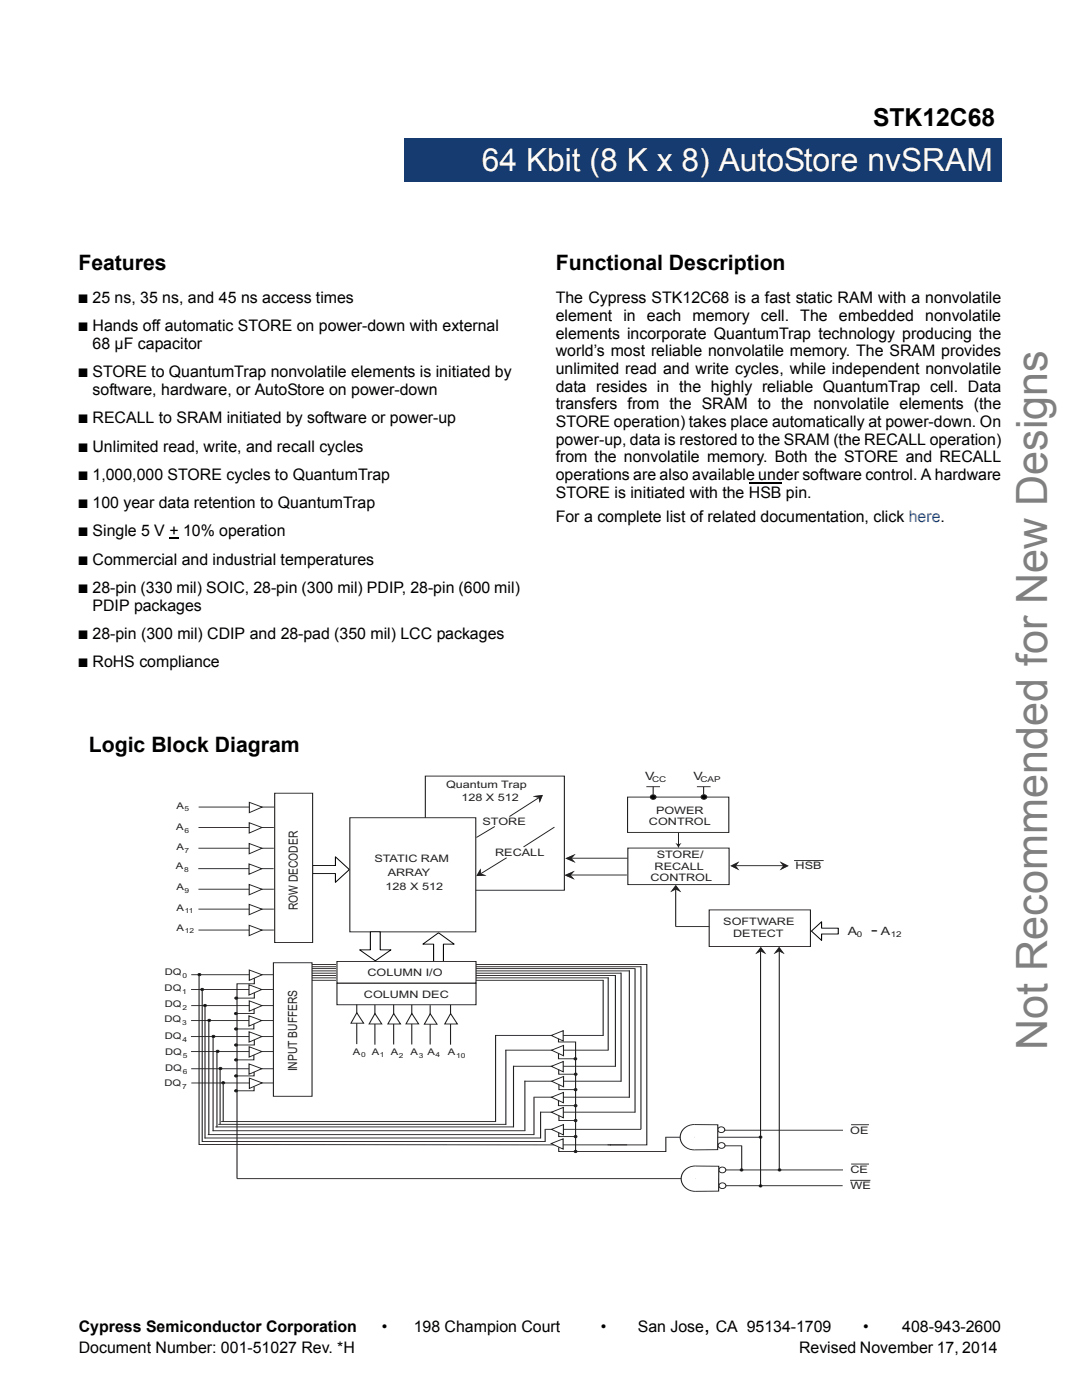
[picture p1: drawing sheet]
<svg xmlns="http://www.w3.org/2000/svg" width="216mm" height="279mm" viewBox="0 0 216 279" stroke-linecap="round" stroke-linejoin="round" font-family="sans-serif">
<path d="M80.7 27.6h119.2v8.6h-119.2z" fill="#163b71"/>
<path d="M80.6 36.2h119.3M80.7 27.5v8.7M80.7 27.6h119.3M199.9 27.6v8.7" fill="none" stroke="#163b71" stroke-width=".2"/>
<path d="M33.8 107.3h1.8v.2h-1.8z" fill="#000"/>
<path d="M149.4 96.3h6.6" fill="none" stroke="#000" stroke-width=".23"/>
<g fill="#fff">
<path d="M27.6 151.8h154.5v92h-154.5z"/>
<path d="M84.9 154.9h27.7v22.8h-27.7z"/>
</g>
<path d="M84.9 154.9h27.7v22.8h-27.7z" fill="none" stroke="#231f20" stroke-width=".2"/>
<path d="M62.4 172.7h4.5v-1.7l2.8 2.5-2.8 2.6v-1.8h-4.5z" fill-rule="evenodd" fill="#fff"/>
<path d="M62.4 172.7h4.5v-1.7l2.8 2.5-2.8 2.6v-1.8h-4.5z" fill="none" stroke="#030505" stroke-width=".2"/>
<path d="M39.6 161.1h15.1" fill="none" stroke="#231f20" stroke-width=".2"/>
<path d="M49.8 160.1l2.5 1-2.5 1.1z" fill="#fff"/>
<path d="M39.6 165.1h15M49.8 160.1l2.5 1-2.5 1.1z" fill="none" stroke="#231f20" stroke-width=".2"/>
<path d="M49.7 164.2l2.6 .9-2.6 1.2z" fill="#fff"/>
<path d="M39.6 169.3h15M49.7 164.2l2.6 .9-2.6 1.2z" fill="none" stroke="#231f20" stroke-width=".2"/>
<path d="M49.7 168.3l2.6 1-2.6 1.1z" fill="#fff"/>
<path d="M39.6 173.4h15M49.7 168.3l2.6 1-2.6 1.1z" fill="none" stroke="#231f20" stroke-width=".2"/>
<path d="M49.7 172.4l2.5 1-2.5 1.1z" fill="#fff"/>
<path d="M39.6 177.5h15M49.7 172.4l2.5 1-2.5 1.1z" fill="none" stroke="#231f20" stroke-width=".2"/>
<path d="M49.7 176.5l2.6 1-2.6 1.1z" fill="#fff"/>
<path d="M49.7 176.5l2.6 1-2.6 1.1zM39.6 181.4h15" fill="none" stroke="#231f20" stroke-width=".2"/>
<path d="M49.7 180.5l2.6 .9-2.6 1.1z" fill="#fff"/>
<path d="M39.6 185.6h15M49.7 180.5l2.6 .9-2.6 1.1z" fill="none" stroke="#231f20" stroke-width=".2"/>
<path d="M49.7 184.7l2.6 .9-2.6 1.1z" fill="#fff"/>
<path d="M49.7 184.7l2.6 .9-2.6 1.1z" fill="none" stroke="#231f20" stroke-width=".2"/>
<path d="M54.8 158.3h7.6v29.8h-7.6z" fill="#fff"/>
<path d="M54.8 158.3h7.6v29.8h-7.6z" fill="none" stroke="#231f20" stroke-width=".2"/>
<path d="M69.8 163.2h25.1v22.8h-25.1z" fill="#fff"/>
<path d="M69.8 163.2h25.1v22.8h-25.1z" fill="none" stroke="#231f20" stroke-width=".2"/>
<path d="M84.4 188.4l3.1-2.2 3.1 2.2h-2.1v3.8h-2v-3.8z" fill-rule="evenodd" fill="#fff"/>
<path d="M84.4 188.4l3.1-2.2 3.1 2.2h-2.1v3.8h-2v-3.8z" fill="none" stroke="#030505" stroke-width=".2"/>
<path d="M73.9 186h2v3.6h2.1l-3.1 2.2-3.1-2.2h2.1z" fill-rule="evenodd" fill="#fff"/>
<path d="M73.9 186h2v3.6h2.1l-3.1 2.2-3.1-2.2h2.1z" fill="none" stroke="#030505" stroke-width=".2"/>
<path d="M67.2 196.2h27.8v4.3h-27.8z" fill="#fff"/>
<path d="M67.2 196.2h27.8v4.3h-27.8zM71.2 200.5v7.9" fill="none" stroke="#231f20" stroke-width=".2"/>
<path d="M71.2 202.1l1.4 2.1h-2.6z" fill="#fff"/>
<path d="M71.2 202.1l1.4 2.1h-2.6zM74.8 200.5v8" fill="none" stroke="#231f20" stroke-width=".2"/>
<path d="M74.8 202.3l1.4 2.1h-2.5z" fill="#fff"/>
<path d="M74.8 202.3l1.4 2.1h-2.5zM78.5 200.5v7.9" fill="none" stroke="#231f20" stroke-width=".2"/>
<path d="M78.6 202.3l1.3 2.1h-2.5z" fill="#fff"/>
<path d="M78.6 202.3l1.3 2.1h-2.5zM82.2 200.5v7.9" fill="none" stroke="#231f20" stroke-width=".2"/>
<path d="M82.2 202.3l1.3 2h-2.5z" fill="#fff"/>
<path d="M82.2 202.3l1.3 2h-2.5zM85.8 200.6v7.9" fill="none" stroke="#231f20" stroke-width=".2"/>
<path d="M85.8 202.3l1.4 2.1h-2.5z" fill="#fff"/>
<path d="M85.8 202.3l1.4 2.1h-2.5zM89.9 200.5v8" fill="none" stroke="#231f20" stroke-width=".2"/>
<path d="M89.9 202.3l1.4 2.1h-2.6z" fill="#fff"/>
<path d="M125.2 159.1h20.2v7h-20.2zM125.3 169.3h20.2v7.2h-20.2zM89.9 202.3l1.4 2.1h-2.6z" fill="none" stroke="#231f20" stroke-width=".2"/>
<circle cx="130.4" cy="159.1" r=".51" fill="#030606"/>
<circle cx="130.4" cy="159.1" r=".51" fill="none" stroke="#231f20" stroke-width=".2"/>
<circle cx="140.5" cy="159.1" r=".51" fill="#030606"/>
<g fill="none" stroke="#231f20" stroke-width=".2">
<path d="M129 157h2.7M130.3 157v1.5M139.1 157h2.7M140.4 157v1.6"/>
<circle cx="140.5" cy="159.1" r=".51"/>
</g>
<path d="M135.3 166.2h.2v2.3l.5-.2-.6 1-.6-1 .5 .2z" fill="#231f20"/>
<path d="M38.2 194.5h16.5" fill="none" stroke="#231f20" stroke-width=".2"/>
<path d="M49.7 193.6l2.6 .9-2.6 1.1z" fill="#fff"/>
<path d="M38.1 197.5h16.5M49.7 193.6l2.6 .9-2.6 1.1z" fill="none" stroke="#231f20" stroke-width=".2"/>
<path d="M49.7 196.5l2.5 1-2.5 1.1z" fill="#fff"/>
<path d="M49.7 196.5l2.5 1-2.5 1.1zM38.2 200.7h16.5" fill="none" stroke="#231f20" stroke-width=".2"/>
<path d="M49.7 199.7l2.6 1-2.6 1.1z" fill="#fff"/>
<path d="M49.7 199.7l2.6 1-2.6 1.1zM38.1 203.7h16.5" fill="none" stroke="#231f20" stroke-width=".2"/>
<path d="M49.7 202.7l2.5 1-2.5 1.1z" fill="#fff"/>
<path d="M38.1 206.9h16.5M49.7 202.7l2.5 1-2.5 1.1z" fill="none" stroke="#231f20" stroke-width=".2"/>
<path d="M49.7 205.9l2.5 1-2.5 1.1z" fill="#fff"/>
<path d="M38.1 209.9h16.5M49.7 205.9l2.6 1-2.6 1.1z" fill="none" stroke="#231f20" stroke-width=".2"/>
<path d="M49.7 208.9l2.6 1-2.6 1.1z" fill="#fff"/>
<path d="M38.2 213.3h16.4M49.7 208.9l2.6 1-2.6 1.1z" fill="none" stroke="#231f20" stroke-width=".2"/>
<path d="M49.7 212.3l2.5 1-2.5 1.1z" fill="#fff"/>
<path d="M38.2 216.1h16.5M49.7 212.3l2.5 1-2.5 1.1z" fill="none" stroke="#231f20" stroke-width=".2"/>
<path d="M49.8 215.2l2.5 .9-2.5 1.1z" fill="#fff"/>
<path d="M49.8 215.2l2.5 .9-2.5 1.1z" fill="none" stroke="#231f20" stroke-width=".2"/>
<path d="M46.9 199h.4v.4h-.4z" fill="#030606"/>
<path d="M46.9 199h.4v.4h-.4z" fill="none" stroke="#231f20" stroke-width=".2"/>
<path d="M46.9 202.1h.4v.3h-.4z" fill="#030606"/>
<path d="M46.9 202.1h.4v.3h-.4z" fill="none" stroke="#231f20" stroke-width=".2"/>
<path d="M46.9 205.2h.4v.3h-.4z" fill="#030606"/>
<path d="M46.9 205.2h.4v.3h-.4z" fill="none" stroke="#231f20" stroke-width=".2"/>
<path d="M46.9 208.4h.4v.3h-.4z" fill="#030606"/>
<path d="M46.9 208.4h.4v.3h-.4z" fill="none" stroke="#231f20" stroke-width=".2"/>
<path d="M46.9 211.4h.4v.3h-.4z" fill="#030606"/>
<path d="M46.9 211.4h.4v.3h-.4z" fill="none" stroke="#231f20" stroke-width=".2"/>
<path d="M46.9 214.6h.4v.3h-.4z" fill="#030606"/>
<path d="M50.7 198.2v1h-3.6M50.7 195.2v1.1h-3.4v38.9M46.9 214.6h.4v.3h-.4zM50.7 204.4v1h-3.6M50.7 210.5v1h-3.6M50.7 213.9v.8h-3.6M50.7 201.3v1h-3.6M50.7 207.5v1.1h-3.6" fill="none" stroke="#231f20" stroke-width=".2"/>
<path d="M46.9 217.5h.4v.4h-.4z" fill="#030606"/>
<path d="M46.9 217.5h.4v.4h-.4zM50.7 216.8v.9h-3.6" fill="none" stroke="#231f20" stroke-width=".2"/>
<path d="M39.6 194.3h.4v.4h-.4z" fill="#030606"/>
<path d="M39.6 194.3h.4v.4h-.4z" fill="none" stroke="#231f20" stroke-width=".2"/>
<path d="M40.1 197.3h.4v.3h-.4z" fill="#030606"/>
<path d="M40.1 197.3h.4v.3h-.4z" fill="none" stroke="#231f20" stroke-width=".2"/>
<path d="M40.7 200.5h.4v.3h-.4z" fill="#030606"/>
<path d="M40.7 200.5h.4v.3h-.4z" fill="none" stroke="#231f20" stroke-width=".2"/>
<path d="M41.5 203.5h.4v.3h-.4z" fill="#030606"/>
<path d="M41.6 203.5h.3v.3h-.3z" fill="none" stroke="#231f20" stroke-width=".2"/>
<path d="M42.4 206.7h.4v.3h-.4z" fill="#030606"/>
<path d="M42.4 206.7h.4v.3h-.4z" fill="none" stroke="#231f20" stroke-width=".2"/>
<path d="M43.2 209.7h.4v.3h-.4z" fill="#030606"/>
<path d="M43.2 209.7h.4v.3h-.4z" fill="none" stroke="#231f20" stroke-width=".2"/>
<path d="M43.8 213.1h.4v.3h-.4z" fill="#030606"/>
<path d="M43.8 213.1h.4v.3h-.4z" fill="none" stroke="#231f20" stroke-width=".2"/>
<path d="M44.3 215.9h.4v.4h-.4z" fill="#030606"/>
<path d="M44.3 215.9h.4v.4h-.4zM98.8 206.6h21.6" fill="none" stroke="#231f20" stroke-width=".2"/>
<path d="M110 206.6l2.4-.9v2.1z" fill="#fff"/>
<path d="M100.8 209.6h20.6M110 206.6l2.4-.9v2.1z" fill="none" stroke="#231f20" stroke-width=".2"/>
<path d="M110.1 209.6l2.3-1v2.1z" fill="#fff"/>
<path d="M102.4 212.8h20.5M110.1 209.6l2.3-1v2.1z" fill="none" stroke="#231f20" stroke-width=".2"/>
<path d="M110 212.8l2.4-.9v2z" fill="#fff"/>
<path d="M104.7 215.8h19.3M110 212.8l2.4-.9v2z" fill="none" stroke="#231f20" stroke-width=".2"/>
<path d="M110.1 215.8l2.3-1v2.1z" fill="#fff"/>
<path d="M106.5 219h19.2M110.1 215.8l2.3-1v2.1z" fill="none" stroke="#231f20" stroke-width=".2"/>
<path d="M110 219l2.4-1v2.1z" fill="#fff"/>
<path d="M110 219l2.4-1v2.1zM107.8 222h19" fill="none" stroke="#231f20" stroke-width=".2"/>
<path d="M110 222l2.4-1v2.1z" fill="#fff"/>
<path d="M108.8 225.4h19.1M110 222l2.4-1v2.1z" fill="none" stroke="#231f20" stroke-width=".2"/>
<path d="M110 225.4l2.4-1v2.1z" fill="#fff"/>
<path d="M110 225.4l2.4-1v2.1z" fill="none" stroke="#231f20" stroke-width=".2"/>
<circle cx="114.8" cy="211.3" r=".25" fill="#030606"/>
<circle cx="114.8" cy="211.3" r=".25" fill="none" stroke="#231f20" stroke-width=".2"/>
<circle cx="114.9" cy="214.4" r=".25" fill="#030606"/>
<circle cx="114.9" cy="214.4" r=".25" fill="none" stroke="#231f20" stroke-width=".2"/>
<circle cx="114.8" cy="217.4" r=".25" fill="#030606"/>
<circle cx="114.8" cy="217.4" r=".25" fill="none" stroke="#231f20" stroke-width=".2"/>
<circle cx="114.8" cy="220.6" r=".25" fill="#030606"/>
<circle cx="114.8" cy="220.6" r=".25" fill="none" stroke="#231f20" stroke-width=".2"/>
<circle cx="114.8" cy="223.6" r=".25" fill="#030606"/>
<circle cx="114.8" cy="223.6" r=".25" fill="none" stroke="#231f20" stroke-width=".2"/>
<circle cx="114.8" cy="226.8" r=".25" fill="#030606"/>
<g fill="none" stroke="#231f20" stroke-width=".2">
<path d="M111.4 219.6v1.1h3.5M111.4 207.3v.7h3.5v22M111.4 210.3v1h3.4M111.5 213.4v1h3.4M111.5 216.5v1h3.4M111.5 226v.8h3.4M111.5 222.7v.9h3.4"/>
<circle cx="114.8" cy="226.8" r=".25"/>
</g>
<circle cx="114.8" cy="229.8" r=".25" fill="#030606"/>
<g fill="none" stroke="#231f20" stroke-width=".2">
<path d="M39.7 194.5v33.9l82.2 .1M60.8 192.5h68.3v36h-7.4M111.5 229v.8h3.4"/>
<circle cx="114.8" cy="229.8" r=".25"/>
</g>
<path d="M110 228.2l2.4-.9v2z" fill="#fff"/>
<g fill="none" stroke="#231f20" stroke-width=".2">
<path d="M40.3 197.2v30.7M60.8 194.2h63.1M60.8 195.6h59.6M60.8 195.2h60.7M60.8 194.7h62M60.8 193.8h64.9M60.8 193.3h65.9M60.8 192.9h67.1M120.4 195.6v11.1M121.4 195.1v14.5M122.8 194.6v18.3M123.9 194.1v21.8"/>
<path d="M125.6 193.7v25.3M126.7 193.2v28.8M127.9 192.9v32.5M40.9 200.7v26.5M41.7 203.7v22.8M42.5 207v18.7M43.3 209.9v15.1M43.9 213.2v11.2M44.5 216.1v7.7M98.9 206.6v17.2M100.9 209.5v15M102.5 212.7v12.3"/>
<path d="M104.7 215.7v10M106.6 219v7.5M40.3 227.8h68.6M40.8 227.1h67.1M41.5 226.4h65.1M42.4 225.7h62.4M43 224.9h59.5M43.6 224.4h57.4M44.1 223.8h54.9M107.9 221.9v5.3M108.8 225.3v2.5M110 228.2l2.4-.9v2z"/>
<path d="M121.2 228.5h3.9"/>
</g>
<path d="M67.2 191.9h27.8v4.3h-27.8z" fill="#fff"/>
<path d="M67.2 191.9h27.8v4.3h-27.8z" fill="none" stroke="#231f20" stroke-width=".2"/>
<path d="M54.6 192.1h7.7v26.7h-7.7z" fill="#fff"/>
<path d="M54.6 192.1h7.7v26.7h-7.7zM141.5 181.6h20.2v7.3h-20.2z" fill="none" stroke="#231f20" stroke-width=".2"/>
<path d="M134.8 176.6l1.1 1.5-1.1-.6-1 .6z" fill="#eb2d33"/>
<path d="M134.8 176.6l1.1 1.5-1.1-.6-1 .6z" fill="#231f20"/>
<path d="M134.8 177v7.9" fill="none" stroke="#231f20" stroke-width=".2"/>
<path d="M151.8 189l1.1 1.4-1.1-.5-1.1 .5z" fill="#eb2d33"/>
<path d="M151.8 189l1.1 1.4-1.1-.5-1.1 .5z" fill="#231f20"/>
<path d="M151.8 189.4v47.3" fill="none" stroke="#231f20" stroke-width=".2"/>
<path d="M155.5 189l1.1 1.4-1.1-.5-1.1 .5z" fill="#eb2d33"/>
<path d="M155.5 189l1.1 1.4-1.1-.5-1.1 .5z" fill="#231f20"/>
<path d="M155.5 189.5v43.9" fill="none" stroke="#231f20" stroke-width=".2"/>
<path d="M143.4 225.1a.62 .62 0 0 1 1-.1 .62 .62 0 0 1-.2 1 .61 .61 0 0 1-.8-.2 .61 .61 0 0 1 0-.7z" fill="#fff"/>
<path d="M143.4 225.1a.62 .62 0 0 1 1-.1 .62 .62 0 0 1-.2 1 .61 .61 0 0 1-.8-.2 .61 .61 0 0 1 0-.7z" fill="none" stroke="#231f20" stroke-width=".2"/>
<path d="M143.5 228.2a.62 .62 0 0 1 .9 0 .62 .62 0 0 1-.2 .9 .61 .61 0 0 1-.7-.1 .61 .61 0 0 1 0-.8z" fill="#fff"/>
<path d="M143.5 228.2a.62 .62 0 0 1 .9 0 .62 .62 0 0 1-.2 .9 .61 .61 0 0 1-.7-.1 .61 .61 0 0 1 0-.8z" fill="none" stroke="#231f20" stroke-width=".2"/>
<path d="M143.6 233.1a.62 .62 0 0 1 1 0 .62 .62 0 0 1-.2 .9 .61 .61 0 0 1-.8-.1 .61 .61 0 0 1 0-.8z" fill="#fff"/>
<path d="M143.6 233.1a.62 .62 0 0 1 1 0 .62 .62 0 0 1-.2 .9 .61 .61 0 0 1-.8-.1 .61 .61 0 0 1 0-.8z" fill="none" stroke="#231f20" stroke-width=".2"/>
<path d="M143.6 236.2a.62 .62 0 0 1 1 0 .62 .62 0 0 1-.2 1 .61 .61 0 0 1-.8-.2 .61 .61 0 0 1 0-.8z" fill="#fff"/>
<path d="M47.3 235.2h92.7M132.8 227h19.1M132.9 227v2.8h-18M143.7 236.2a.62 .62 0 0 1 .9 0 .62 .62 0 0 1-.2 1 .61 .61 0 0 1-.8-.2 .61 .61 0 0 1 .1-.8zM144.8 233.5h23.4" fill="none" stroke="#231f20" stroke-width=".2"/>
<circle cx="147.9" cy="233.5" r=".25" fill="#030606"/>
<circle cx="147.9" cy="233.5" r=".25" fill="none" stroke="#231f20" stroke-width=".2"/>
<circle cx="151.7" cy="226.9" r=".25" fill="#030606"/>
<g fill="none" stroke="#231f20" stroke-width=".2">
<path d="M144.7 228.7h3.3M144.8 236.6h23.3"/>
<circle cx="151.7" cy="226.9" r=".25"/>
</g>
<circle cx="151.7" cy="236.7" r=".25" fill="#030606"/>
<g fill="none" stroke="#231f20" stroke-width=".2">
<path d="M144.6 225.6h23.6"/>
<circle cx="151.7" cy="236.7" r=".25"/>
</g>
<circle cx="155.5" cy="233.5" r=".25" fill="#030606"/>
<circle cx="155.5" cy="233.5" r=".25" fill="none" stroke="#231f20" stroke-width=".2"/>
<path d="M145.7 172.8l1.8-.9-.7 .9 .7 .9z" fill="#eb2d33"/>
<path d="M145.7 172.8l1.8-.9-.7 .9 .7 .9z" fill="#231f20"/>
<path d="M155.6 171.9l1.8 .9-1.8 .9 .7-.9z" fill="#eb2d33"/>
<path d="M155.6 171.9l1.8 .9-1.8 .9 .7-.9z" fill="#231f20"/>
<path d="M146.4 172.8h10.2" fill="none" stroke="#231f20" stroke-width=".2"/>
<path d="M161.9 185.8l2-1.8v1.2h3.4v1.2h-3.4v1.3z" fill-rule="evenodd" fill="#fff"/>
<path d="M161.9 185.8l2-1.8v1.2h3.4v1.2h-3.4v1.3z" fill="none" stroke="#030505" stroke-width=".2"/>
<path d="M107.6 159.1l-5.9 3.9M101.1 171.2l-5.6 3.4" fill="none" stroke="#231f20" stroke-width=".2"/>
<path d="M95.9 173.3l.1 1 1.1 .5h-2.1z" fill="#eb2d33"/>
<path d="M95.9 173.3l.1 1 1.1 .5h-2.1z" fill="#231f20"/>
<path d="M106.3 158.9l2-.3-.6 1.7-.2-1.1z" fill="#eb2d33"/>
<path d="M106.3 158.9l2-.3-.6 1.7-.2-1.1z" fill="#231f20"/>
<path d="M98.7 164.9l-3.6 2.2M110.6 165.1l-6.1 3.9M158.4 171.7h5.9M169.6 235.6h4.1M169.8 224.5h3.6M169.8 232.3h3.6" fill="none" stroke="#231f20" stroke-width=".2"/>
<path d="M112.8 171.3l2-.9-.7 .9 .7 .9z" fill="#eb2d33"/>
<path d="M112.8 171.3l2-.9-.7 .9 .7 .9z" fill="#231f20"/>
<path d="M113.6 171.3h11.7" fill="none" stroke="#231f20" stroke-width=".2"/>
<path d="M112.6 174.7l2.1-.9-.8 .9 .8 .9z" fill="#eb2d33"/>
<path d="M112.6 174.7l2.1-.9-.8 .9 .8 .9z" fill="#231f20"/>
<path d="M113.4 174.6h11.7M134.8 184.9h6.7M148 228.6v4.8" fill="none" stroke="#231f20" stroke-width=".2"/>
<path d="M138.5 224.4l4.7 .1v4.9l-4.7 .1z" fill="#fff"/>
<path d="M138.5 224.4l4.7 .1v4.9l-4.7 .1" fill="none" stroke="#231f20" stroke-width=".2"/>
<path d="M136.3 225.4a2.92 2.92 0 0 1 2.2-1v5.1a2.52 2.52 0 0 1-2.4-1.3 2.52 2.52 0 0 1 .2-2.8z" fill="#fff"/>
<path d="M138.5 224.4a2.54 2.54 0 0 0-2.8 2.6 2.54 2.54 0 0 0 2.8 2.5" fill="none" stroke="#231f20" stroke-width=".2"/>
<path d="M138.7 232.7h4.7v5l-4.7 .1z" fill="#fff"/>
<path d="M138.7 232.7h4.7v5l-4.7 .1" fill="none" stroke="#231f20" stroke-width=".2"/>
<path d="M136.5 233.6a2.92 2.92 0 0 1 2.2-.9v5.1a2.52 2.52 0 0 1-2.4-1.4 2.52 2.52 0 0 1 .2-2.8z" fill="#fff"/>
<path d="M138.7 232.7a2.54 2.54 0 0 0-2.8 2.5 2.54 2.54 0 0 0 2.8 2.6" fill="none" stroke="#231f20" stroke-width=".2"/>
<text font-size="8.6" fill="#808080" x="209" y="209.5" transform="rotate(-90 209 209.5)">Not Recommended for New Designs</text>
<text font-size="6.3" fill="#fcfcfc" x="96.1" y="34.2">64 Kbit (8 K x 8) AutoStore nvSRAM</text>
<text font-size="4.9" x="174.2" y="25.1">STK12C68</text>
<g font-size="4.2">
<text x="15.6" y="53.8">Features</text>
<text x="110.9" y="53.8">Functional Description</text>
<text x="17.7" y="150">Logic Block Diagram</text>
<text x="140.5" y="265.8">,</text>
</g>
<g font-size="3.2">
<text x="18.5" y="60.5">25 ns, 35 ns, and 45 ns access times</text>
<text x="110.9" y="60.5">The Cypress STK12C68 is a fast static RAM with a nonvolatile</text>
<text x="110.9" y="64">element in each memory cell. The embedded nonvolatile</text>
<text x="18.5" y="66.1">Hands off automatic STORE on power-down with external</text>
<text x="18.5" y="69.7">68 µF capacitor</text>
<text x="110.9" y="67.6">elements incorporate QuantumTrap technology producing the</text>
<text x="110.9" y="71.1">world’s most reliable nonvolatile memory. The SRAM provides</text>
<text x="18.5" y="75.3">STORE to QuantumTrap nonvolatile elements is initiated by</text>
<text x="110.9" y="74.6">unlimited read and write cycles, while independent nonvolatile</text>
<text x="18.5" y="78.8">software, hardware, or AutoStore on power-down</text>
<text x="110.9" y="78.1">data resides in the highly reliable QuantumTrap cell. Data</text>
<text x="110.9" y="81.7">transfers from the SRAM to the nonvolatile elements (the</text>
<text x="18.5" y="84.5">RECALL to SRAM initiated by software or power-up</text>
<text x="110.9" y="85.2">STORE operation) takes place automatically at power-down. On</text>
<text x="110.9" y="88.7">power-up, data is restored to the SRAM (the RECALL operation)</text>
<text x="18.5" y="90.1">Unlimited read, write, and recall cycles</text>
<text x="18.5" y="95.8">1,000,000 STORE cycles to QuantumTrap</text>
<text x="110.9" y="92.2">from the nonvolatile memory. Both the STORE and RECALL</text>
<text x="110.9" y="95.8">operations are also available under software control. A hardware</text>
<text x="18.5" y="101.4">100 year data retention to QuantumTrap</text>
<text x="110.9" y="99.3">STORE is initiated with the HSB pin.</text>
<text x="18.5" y="107.1">Single 5 V + 10% operation</text>
<text x="110.9" y="104.2">For a complete list of related documentation, click here.</text>
<text x="18.5" y="112.7">Commercial and industrial temperatures</text>
<text x="18.5" y="118.4">28-pin (330 mil) SOIC, 28-pin (300 mil) PDIP, 28-pin (600 mil)</text>
<text x="18.5" y="121.9">PDIP packages</text>
<text x="18.5" y="127.5">28-pin (300 mil) CDIP and 28-pad (350 mil) LCC packages</text>
<text x="18.5" y="133.2">RoHS compliance</text>
<text x="15.7" y="265.8">Cypress Semiconductor Corporation</text>
<text x="76.2" y="265.8">•</text>
<text x="82.6" y="265.8">198 Champion Court</text>
<text x="119.9" y="265.8">•</text>
<text x="127.3" y="265.8">San Jose</text>
<text x="142.8" y="265.8">CA 95134-1709</text>
<text x="172.2" y="265.8">•</text>
<text x="180" y="265.8">408-943-2600</text>
<text x="15.7" y="270">Document Number: 001-51027 Rev. *H</text>
<text x="159.4" y="270">Revised November 17, 2014</text>
</g>
<text font-size="3.2" fill="#231f20" x="173.8" y="186.6">-</text>
<g font-size="2.5">
<text x="15.6" y="60.5">■</text>
<text x="15.6" y="66.1">■</text>
<text x="15.6" y="75.3">■</text>
<text x="15.6" y="84.5">■</text>
<text x="15.6" y="90.1">■</text>
<text x="15.6" y="95.8">■</text>
<text x="15.6" y="101.4">■</text>
<text x="15.6" y="107.1">■</text>
<text x="15.6" y="112.7">■</text>
<text x="15.6" y="118.4">■</text>
<text x="15.6" y="127.5">■</text>
<text x="15.6" y="133.2">■</text>
</g>
<g font-size="2.5" fill="#231f20">
<text x="59.4" y="181.7" transform="rotate(-90 59.4 181.7)">ROW DECODER</text>
<text x="59.3" y="213.8" transform="rotate(-90 59.3 213.8)">INPUT BUFFERS</text>
</g>
<g font-size="2.3" fill="#231f20">
<text x="128.7" y="155.7">V</text>
<text x="138.4" y="155.7">V</text>
<text x="169.2" y="186.6">A</text>
<text x="175.8" y="186.6">A</text>
</g>
<g font-size="2.1" fill="#231f20">
<text x="89" y="157.3">Quantum Trap</text>
<text x="92.1" y="159.9">128 X 512</text>
<text x="96.3" y="164.7">STORE</text>
<text x="129.5" y="164.7">CONTROL</text>
<text x="130.9" y="162.4">POWER</text>
<text x="74.7" y="172.1">STATIC RAM</text>
<text x="98.8" y="170.7">RECALL</text>
<text x="130.6" y="173.6">RECALL</text>
<text x="131" y="171.3">STORE/</text>
<text x="158.8" y="173.5">HSB</text>
<text x="76.9" y="177.6">128 X 512</text>
<text x="77.4" y="174.7">ARRAY</text>
<text x="129.8" y="175.9">CONTROL</text>
<text x="144.3" y="184.7">SOFTWARE</text>
<text x="146.3" y="187.1">DETECT</text>
<text x="73.3" y="194.8">COLUMN I/O</text>
<text x="72.6" y="199.1">COLUMN DEC</text>
<text x="169.7" y="226.2">OE</text>
<text x="169.7" y="234.1">CE</text>
<text x="169.7" y="237.3">WE</text>
</g>
<g font-size="1.8" fill="#231f20">
<text x="35.2" y="161.4">A</text>
<text x="35.1" y="165.7">A</text>
<text x="35.1" y="173.5">A</text>
<text x="35.2" y="169.7">A</text>
<text x="35.2" y="177.7">A</text>
<text x="35.2" y="181.8">A</text>
<text x="35.2" y="185.8">A</text>
<text x="32.9" y="197.8">DQ</text>
<text x="32.9" y="194.6">DQ</text>
<text x="32.8" y="204">DQ</text>
<text x="32.9" y="201">DQ</text>
<text x="32.9" y="207.3">DQ</text>
<text x="32.9" y="210.5">DQ</text>
<text x="32.9" y="213.8">DQ</text>
<text x="70.4" y="210.5">A</text>
<text x="74.2" y="210.5">A</text>
<text x="78" y="210.6">A</text>
<text x="81.9" y="210.6">A</text>
<text x="85.3" y="210.5">A</text>
<text x="89.4" y="210.5">A</text>
<text x="32.8" y="216.8">DQ</text>
</g>
<g font-size="1.6" fill="#231f20">
<text x="130.1" y="156.1">CC</text>
<text x="139.8" y="156.1">CAP</text>
<text x="170.9" y="187">0</text>
<text x="177.7" y="187.1">12</text>
</g>
<g font-size="1.4" fill="#231f20">
<text x="36.8" y="161.9">5</text>
<text x="36.8" y="166.2">6</text>
<text x="36.8" y="170.2">7</text>
<text x="36.7" y="174">8</text>
<text x="36.8" y="178.2">9</text>
<text x="36.9" y="182.3">11</text>
<text x="36.9" y="186.3">12</text>
<text x="36.4" y="195.1">0</text>
<text x="36.4" y="198.4">1</text>
<text x="36.4" y="201.5">2</text>
<text x="36.3" y="204.5">3</text>
<text x="36.4" y="207.9">4</text>
<text x="36.5" y="211">5</text>
<text x="36.5" y="214.3">6</text>
<text x="72.1" y="211">0</text>
<text x="75.8" y="211">1</text>
<text x="79.6" y="211.1">2</text>
<text x="83.6" y="211.1">3</text>
<text x="86.9" y="211">4</text>
<text x="91" y="211.1">10</text>
<text x="36.3" y="217.3">7</text>
</g>
</svg>
